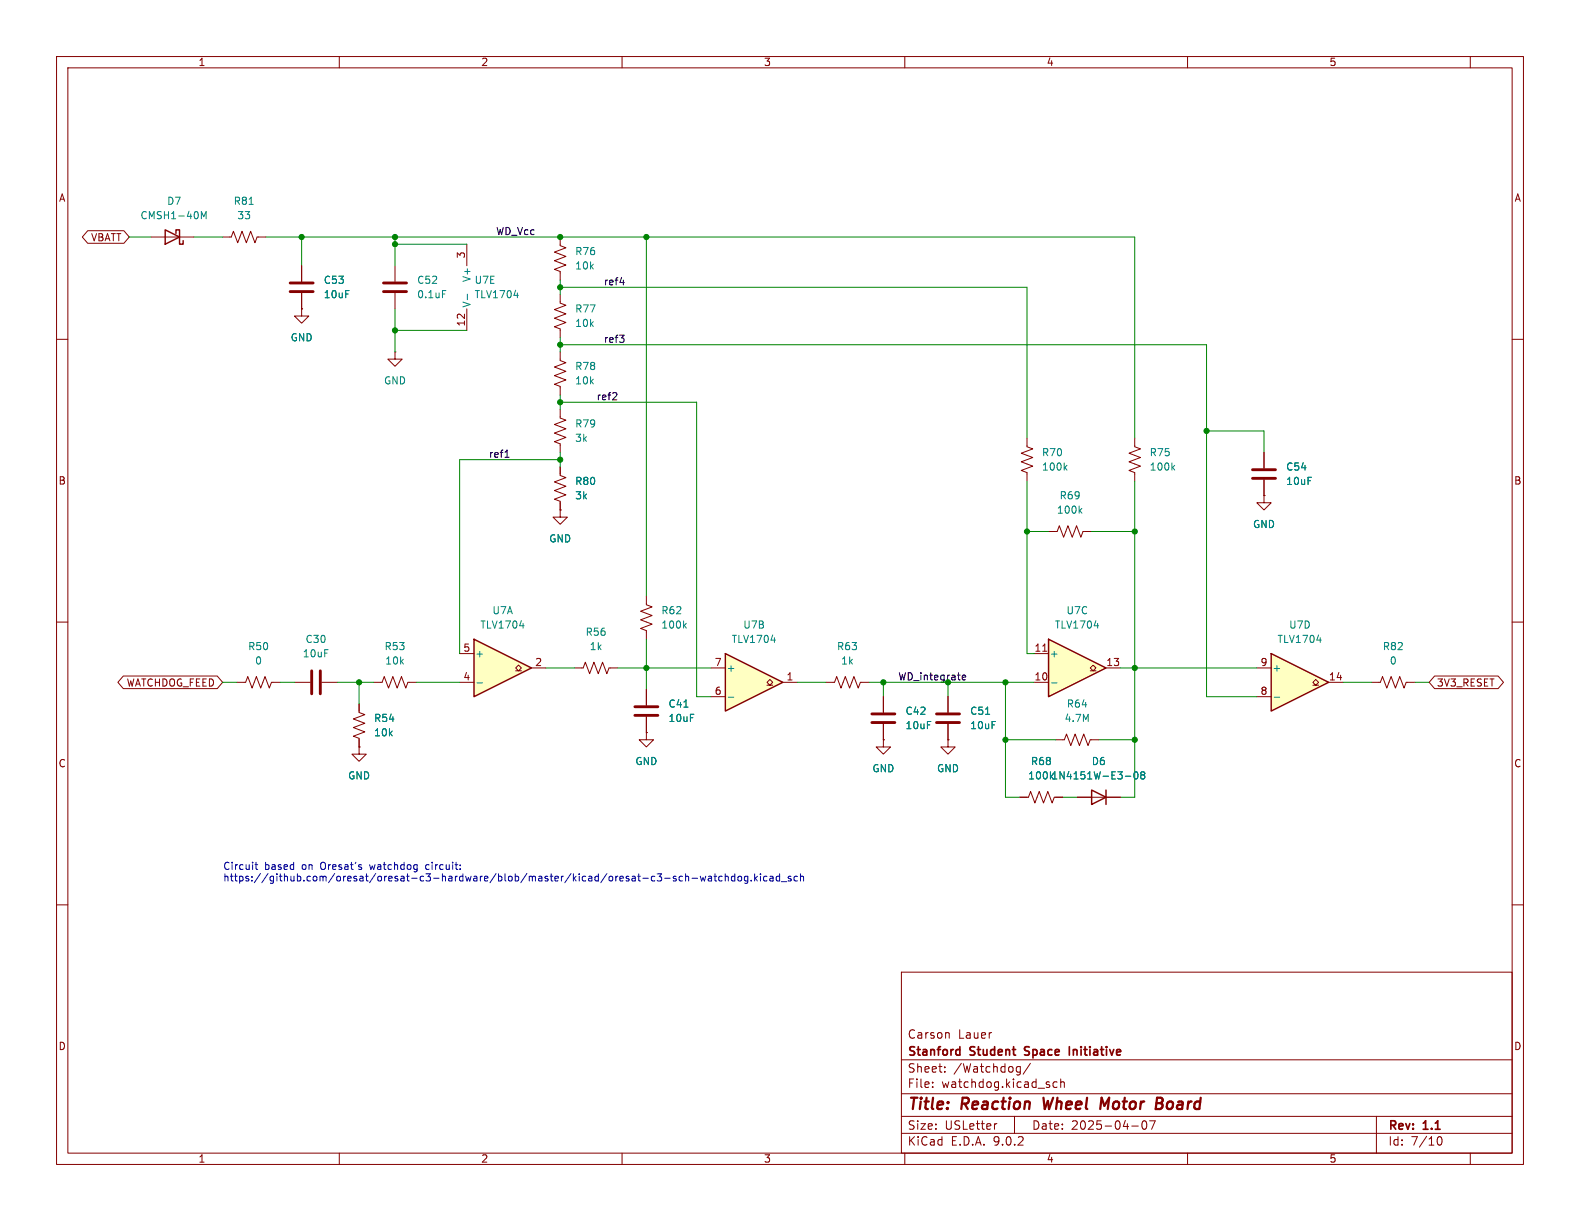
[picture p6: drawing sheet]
<svg xmlns="http://www.w3.org/2000/svg" width="279mm" height="216mm" viewBox="0 0 279 216" stroke-linecap="round" stroke-linejoin="round" font-family="sans-serif">
<path d="M0 0h279.4v215.9h-279.4z" fill="#fff" stroke="#fff" stroke-width=".18"/>
<g fill="none" stroke="#840000" stroke-width=".18">
<path d="M10 10h259.4v195.9h-259.4zM12 12h255.4v191.9h-255.4zM60 10v2M110 10v2M160 10v2M210 10v2M260 10v2M99.1 41.9v1.5l1 .4-2.1 .8 2.1 .7-2.1 .8 2.1 .8-2.1 .7 1.1 .4v1.5M10 60h2M267.4 60h2M10 110h2M267.4 110h2"/>
<path d="M10 160h2M159.4 171.9h108v32h-108zM267.4 160h2M159.4 197.4h108M159.4 193.4h108M159.4 187.4h108M164.9 192.1v.2M164.9 191.4v.1M167.1 189.4v.2M167.1 188.7v.1M167.6 182.6l.3 .2v.8M176.3 198.7l-.3 .1"/>
<path d="M179.4 197.4v3M179.9 189.5h.5M179.9 188.7h.5M180.4 188.6v1.2l-.1 .2-.4 .1M182.2 188l-1.3 1.9M186.9 191.4l-.4-.1-.3 .3v.4l.2 .2h.5M187.6 191.4l.2-.1 .3 .1 .1 .9M187.6 190.8v1.5M200.1 199.1h1.2M202.1 198.3l.2-.1a.81 .81 0 0 1 .6 .6 .81 .81 0 0 1-.3 .8l-.2 .1a.81 .81 0 0 1-.3-1.4zM203.3 198.2h1l-.7 1.5M243.4 197.4v6.5"/>
<path d="M60 203.9v2M110 203.9v2M159.4 200.4h108M160 203.9v2M210 203.9v2M254.1 201.6l.2-.5 .2-.1a.81 .81 0 0 1 .6 .6 .81 .81 0 0 1-.3 .8h-.4l-.3-.5M260 203.9v2"/>
</g>
<path d="M184.5 194.1l.2 2 .6-1.4M196.1 194.1l-.8 1.4-.5-1.4-.2 2M204.6 194.1h.7a.49 .49 0 0 1 .3 .5 .49 .49 0 0 1-.4 .5l.2 .1a.58 .58 0 0 1-.3 .9" fill="none" stroke="#840000" stroke-width=".4"/>
<path d="M169.3 185.6h.4M169.7 185.1v1.5M169.7 186.5l-.4 .1M181.2 186.5l.2 .1M181.2 185.2v.4M189.1 185.1v1.5" fill="none" stroke="#840000" stroke-width=".3"/>
<path d="M128.3 115.6l10.1 5.1-10.1 5z" fill="#ffffc2"/>
<path d="M128.3 115.6l10.1 5.1-10.1 5z" fill="none" stroke="#840000" stroke-width=".25"/>
<path d="M181.6 77.5v1.5l1 .4-2 .7 2 .8-2 .8 2 .7-2 .8 1 .4v1.5M200.7 77.5v1.5l1 .4-2.1 .7 2.1 .8-2.1 .8 2.1 .7-2.1 .8 1.1 .4v1.5M185.4 94h1.5l.4-1 .8 2 .7-2 .8 2 .8-2 .7 2 .4-1h1.5M125.7 118.1h2.6M125.7 123.2h2.6M135.6 121.2h.5l-.5-.5 .5-.6 .6 .6-.6 .5h.6M138.4 120.7h2.6M146 120.7h1.6l.4-1.1 .7 2.1 .8-2.1 .7 2.1 .8-2.1 .8 2.1 .3-1h1.6" fill="none" stroke="#840000" stroke-width=".18"/>
<path d="M188.3 82.6l.4 .5M188.7 82.3l-.5 .5M191 90.3l.3 .4M191.3 89.9l-.5 .5M207.4 82.6l.3 .5M207.7 82.3l-.5 .5M136.3 113.2h.8M128.8 123.3h1" fill="none" stroke="#008484" stroke-width=".18"/>
<path d="M185.4 113l10.2 5.1-10.2 5.1z" fill="#ffffc2"/>
<path d="M185.4 113l10.2 5.1-10.2 5.1z" fill="none" stroke="#840000" stroke-width=".25"/>
<g fill="none" stroke="#840000" stroke-width=".18">
<path d="M53.3 54.6v1.3h1.3l-1.3 1.3-1.2-1.3h1.2M53.3 54.6h.1M53.3 47v2.8M53.3 51.8v2.8M69.8 47v2.8M69.8 51.8v2.8M69.8 62.2v1.3h1.3l-1.3 1.3-1.2-1.3h1.2M69.8 62.2h.1M223.5 80v2.8M223.5 84.8v2.8M182.9 115.6h2.5M184.4 115.2h.7"/>
<path d="M192.8 118.6h.5l-.5-.5 .5-.5 .5 .5-.5 .5h.5M195.6 118.1h2.5M63.5 132.1v1.3h1.3l-1.3 1.2-1.3-1.2h1.3M63.5 132.1h.1M63.5 124.5v1.5l1 .4-2 .7 2 .8-2 .8 2 .7-2 .8 1 .4v1.5M182.9 120.7h2.5M180.3 141h1.6l.3-1 .8 2 .8-2 .7 2 .8-2 .8 2 .3-1h1.6"/>
</g>
<path d="M78.2 51.4h.7M193.5 110.6h.8M185.9 120.7h1" fill="none" stroke="#008484" stroke-width=".18"/>
<path d="M51.3 51.6h4.1M51.3 50h4.1M67.8 51.6h4.1M67.8 50h4.1M221.5 84.6h4.1M221.5 83.1h4.1" fill="none" stroke="#840000" stroke-width=".51"/>
<path d="M83.8 113l10.2 5.1-10.2 5.1z" fill="#ffffc2"/>
<path d="M29.2 40.6l2.5 1.3-2.5 1.3zM31.1 41.3v-.7h.6v2.6h.7v-.7M83.8 113l10.2 5.1-10.2 5.1z" fill="none" stroke="#840000" stroke-width=".25"/>
<g fill="none" stroke="#840000" stroke-width=".18">
<path d="M26.7 41.9h7.6M39.4 41.9h1.5l.4-1 .7 2 .8-2 .8 2 .7-2 .8 2 .4-1h1.5M82.5 43.2v3.8M82.5 54.6v3.8M99.1 52.1v1.5l1 .4-2.1 .7 2.1 .8-2.1 .8 2.1 .7-2.1 .8 1.1 .4v1.5M99.1 62.2v1.6l1 .3-2.1 .8 2.1 .8-2.1 .7 2.1 .8-2.1 .7 1.1 .4v1.6M99.1 72.4v1.5l1 .4-2.1 .8 2.1 .7-2.1 .8 2.1 .7-2.1 .8 1.1 .4v1.5M99.1 82.6v1.5l1 .4-2.1 .7 2.1 .8-2.1 .7 2.1 .8-2.1 .8 1.1 .3v1.6M99.1 90.2v1.2h1.2l-1.2 1.3-1.3-1.3h1.3M99.1 90.2h.1M81.3 115.6h2.5M91.2 118.6h.5l-.5-.5 .5-.5 .5 .5-.5 .5h.5"/>
<path d="M94 118.1h2.5M41.9 120.7h1.5l.4-1.1 .8 2.1 .7-2.1 .8 2.1 .8-2.1 .7 2.1 .4-1h1.5M52.1 120.7h2.8M56.9 120.7h2.8M66 120.7h1.6l.3-1.1 .8 2.1 .8-2.1 .7 2.1 .8-2.1 .8 2.1 .3-1h1.6M81.3 120.7h2.5"/>
</g>
<path d="M35.6 38.7v-1.3l.4 .9 .5-.9v1.3M44.1 36.1h.7M82.6 52v1M90.9 52.2h.8M91.9 110.6h.8M84.3 120.7h1" fill="none" stroke="#008484" stroke-width=".18"/>
<path d="M55.1 118.6v4.1M56.6 118.6v4.1" fill="none" stroke="#840000" stroke-width=".51"/>
<path d="M224.8 115.6l10.1 5.1-10.1 5z" fill="#ffffc2"/>
<path d="M224.8 115.6l10.1 5.1-10.1 5zM193 139.7l2.6 1.3-2.6 1.2zM195.6 139.7v2.5" fill="none" stroke="#840000" stroke-width=".25"/>
<g fill="none" stroke="#840000" stroke-width=".18">
<path d="M15.5 40.8h6.4l1 1.1-1 1.1h-6.4l-.9-1.1zM53.3 54.6h.1M53.3 47v2.8M53.3 51.8v2.8M99.1 90.2h.1M99.1 82.6v1.2M99.1 88.9v1.3M223.5 87.6v1.3h1.3l-1.3 1.3-1.3-1.3h1.3M223.5 87.6h.1M223.5 80v2.8M223.5 84.8v2.8M21.8 119.5h16.6l1 1.2-1 1.1h-16.6l-1-1.1z"/>
<path d="M101.6 118.1h1.5l.4-1 .8 2 .7-2 .8 2 .8-2 .7 2 .4-1h1.5M114.3 105.4v1.5l1 .4-2 .8 2 .7-2 .8 2 .8-2 .7 1 .4v1.5M222.2 118.1h2.6M253.7 119.5h11.2l1 1.2-1 1.1h-11.2l-1-1.1zM63.5 132.1h.1M63.5 124.5v1.2M63.5 130.8v1.3M114.3 129.5v1.3h1.3l-1.3 1.3-1.3-1.3h1.3M114.3 129.5h.1M114.3 121.9v2.8M114.3 126.7v2.8M156.2 130.8v1.3h1.3l-1.3 1.3-1.3-1.3h1.3"/>
<path d="M156.2 130.8h.1M156.2 123.2v2.8M156.2 128v2.8M167.6 130.8v1.3h1.3l-1.3 1.3-1.2-1.3h1.2M167.6 130.8h.1M167.6 123.2v2.8M167.6 128v2.8M186.7 130.8h1.5l.4-1 .8 2 .7-2 .8 2 .7-2 .8 2 .4-1h1.5M222.2 123.2h2.6M232.2 121.2h.5l-.5-.5 .5-.6 .5 .6-.5 .5h.5M234.9 120.7h2.6M242.6 120.7h1.5l.4-1.1 .7 2.1 .8-2.1 .8 2.1 .7-2.1 .8 2.1 .4-1h1.5"/>
<path d="M180.3 141h1.3M186.7 141h1.3M190.5 141h7.6"/>
</g>
<path d="M121 110.6l.4 .5M121.4 110.2l-.5 .5M232.9 113.2h.7M120.9 125h.8M174.3 126.3h.7M199 137.3h1M200.6 136.6l.2-.1a.68 .68 0 0 1 .5 .6 .68 .68 0 0 1-.5 .6l-.2-.1-.1-.3zM202 137l-.3-.2 .3-.3h.2l.2 .2-.2 .3M202 137l-.3 .3 .1 .3 .2 .1h.3l.1-.2v-.2l-.2-.3M202 137h.2M225.3 123.3h1" fill="none" stroke="#008484" stroke-width=".18"/>
<path d="M112.3 126.5h4M112.3 125h4M154.2 127.8h4M154.2 126.2h4M165.6 127.8h4.1M165.6 126.2h4.1" fill="none" stroke="#840000" stroke-width=".51"/>
<path d="M109.6 59.3h.7l-.4 .4M109.6 50h.8M110.2 59.8l.1 .2-.1 .5M109 69.5l.1 .2-.1 .3-.7 .7h.8M89.3 80.9h.7M170.2 119.8l.6-.1-.1-.3h-.4l-.1 .2v.6h.5" fill="none" stroke="#000" stroke-width=".18"/>
<g fill="none" stroke="#008400" stroke-width=".18">
<path d="M22.9 41.9h3.8M34.3 41.9h5.1M47 41.9h153.7v35.6M53.3 41.9v5.1M69.8 41.9v5.1M69.8 54.6v7.6M69.8 58.4h12.7M69.8 43.2h12.7M99.1 50.8h82.5v26.7M99.1 49.5v2.6M99.1 59.7v2.5M114.3 41.9v63.5"/>
<path d="M99.1 61h114.3v62.2h8.8M99.1 69.9v2.5M99.1 71.1h24.1v52.1h2.5M213.4 76.2h10.1v3.8M99.1 80v2.6M99.1 81.3h-17.8v34.3M181.6 85.1v30.5h1.3M181.6 94h3.8M193 94h7.7M200.7 85.1v55.9h-2.6M96.5 118.1h5.1M109.2 118.1h16.5"/>
<path d="M114.3 113v8.9M198.1 118.1h24.1M39.4 120.7h2.5M49.5 120.7h2.6M59.7 120.7h6.3M63.5 120.7v3.8M73.7 120.7h7.6M141 120.7h5M153.7 120.7h29.2M156.2 120.7v2.5M167.6 120.7v2.5M177.8 120.7v20.3h2.5"/>
<path d="M177.8 130.8h8.9M194.3 130.8h6.4M237.5 120.7h5.1M250.2 120.7h2.5M188 141h2.5"/>
</g>
<g fill="none" stroke="#0000c2" stroke-width=".18">
<path d="M45.1 152.9h.5M45.3 152.5v1.1l.3 .1M75.5 152.9l-.2 .2v.4l.2 .2M117.5 155.3h1M119.5 155l-.3-.1-.1 .2v.2l.4 .1v.3h-.4M120.7 155l-.4-.1-.2 .3 .1 .5h.5M121.2 155.1l.2-.2 .3 .1 .1 .8M121.2 154.5v1.3M122.4 155.3h1M123.8 154.9l.3 .9 .2-.6 .3 .6 .2-.9M125.3 155h.5v.8M125.8 155.2l-.4 .1-.2 .2 .2 .3 .4-.1"/>
<path d="M126.3 154.9h.4M126.4 154.5v1.1l.3 .2M127.7 155l-.4-.1-.2 .3 .1 .5h.5M128.2 155.1l.2-.2 .3 .1 .1 .8M128.2 154.5v1.3M129.9 155l-.3-.1-.3 .3 .2 .5h.4M129.9 154.5v1.3M130.6 155l.3-.1 .3 .3v.3l-.3 .3-.3-.1-.1-.2zM132.2 155l-.3-.1-.3 .3 .2 .5h.4M132.2 154.9v1.1l-.2 .2-.3-.1M132.8 155.7v.1M133.4 154.5v1.3"/>
<path d="M133.6 155.3l.3 .5M133.9 154.9l-.5 .5M134.5 154.5v.1M134.5 154.9v.9M135.6 155l-.3-.1-.3 .3 .1 .5h.5M136.2 155h.5v.8M136.7 155.2l-.4 .1-.2 .2 .2 .3 .4-.1M137.9 155l-.4-.1-.2 .3 .1 .5h.5M137.9 154.5v1.3M138.2 155.9h.9M139.9 155l-.3-.1-.2 .2v.2l.5 .1v.3h-.5M141 155l-.4-.1-.2 .3 .1 .5h.5"/>
<path d="M141.6 155.1l.1-.2 .3 .1 .1 .8M141.6 154.5v1.3"/>
</g>
<g fill="#008400" stroke="#008400" stroke-width=".18">
<circle cx="181.6" cy="94" r=".46"/>
<circle cx="200.7" cy="94" r=".46"/>
<circle cx="177.8" cy="120.7" r=".46"/>
<circle cx="213.4" cy="76.2" r=".46"/>
<circle cx="156.2" cy="120.7" r=".46"/>
<circle cx="114.3" cy="118.1" r=".46"/>
<circle cx="53.3" cy="41.9" r=".46"/>
<circle cx="99.1" cy="81.3" r=".46"/>
<circle cx="63.5" cy="120.7" r=".46"/>
<circle cx="69.8" cy="43.2" r=".46"/>
<circle cx="69.8" cy="41.9" r=".46"/>
<circle cx="99.1" cy="41.9" r=".46"/>
<circle cx="69.8" cy="58.4" r=".46"/>
<circle cx="99.1" cy="71.1" r=".46"/>
<circle cx="99.1" cy="61" r=".46"/>
<circle cx="99.1" cy="50.8" r=".46"/>
<circle cx="114.3" cy="41.9" r=".46"/>
<circle cx="177.8" cy="130.8" r=".46"/>
<circle cx="200.7" cy="118.1" r=".46"/>
<circle cx="200.7" cy="130.8" r=".46"/>
</g>
<g font-size="2.8" fill="#840000">
<text x="160.4" y="196.8">Title:</text>
<text x="170.1" y="196.8">Reaction</text>
<text x="185.3" y="196.8">Wheel</text>
<text x="196.2" y="196.8">Motor</text>
<text x="206.8" y="196.8">Board</text>
</g>
<g font-size="2.1" fill="#840000">
<text x="160.4" y="183.9">Carson</text>
<text x="169.4" y="183.9">Lauer</text>
<text x="160.4" y="189.9">Sheet:</text>
<text x="160.4" y="187.1">Stanford</text>
<text x="168.6" y="189.9">/Watchdog/</text>
<text x="171.6" y="187.1">Student</text>
<text x="181.9" y="187.1">Space</text>
<text x="190.3" y="187.1">Initiative</text>
<text x="160.4" y="192.6">File:</text>
<text x="166.5" y="192.6">watchdog.kicad_sch</text>
<text x="160.4" y="202.8">KiCad</text>
<text x="160.4" y="200">Size:</text>
<text x="167.1" y="200">USLetter</text>
<text x="168.1" y="202.8">E.D.A.</text>
<text x="175.7" y="202.8">9.0.2</text>
<text x="182.4" y="200">Date:</text>
<text x="189.4" y="200">2025-04-07</text>
<text x="245.4" y="200.2">Rev:</text>
<text x="245.4" y="202.8">Id:</text>
<text x="249.5" y="202.8">7/10</text>
<text x="251.8" y="200.2">1.1</text>
</g>
<g font-size="1.8" fill="#840000">
<text x="35" y="11.9">1</text>
<text x="85" y="11.9">2</text>
<text x="135" y="11.9">3</text>
<text x="185" y="11.9">4</text>
<text x="235" y="11.9">5</text>
<text x="10.3" y="35.9">A</text>
<text x="267.7" y="35.9">A</text>
<text x="16" y="42.9">VBATT</text>
<text x="82.3" y="45.8" transform="rotate(-90 82.3 45.8)">3</text>
<text x="82.3" y="57.8" transform="rotate(-90 82.3 57.8)">12</text>
<text x="10.3" y="85.9">B</text>
<text x="267.7" y="85.9">B</text>
<text x="81.8" y="115.3">5</text>
<text x="94.5" y="117.9">2</text>
<text x="126.3" y="117.9">7</text>
<text x="182.8" y="115.3">11</text>
<text x="195.5" y="117.9">13</text>
<text x="222.8" y="117.9">9</text>
<text x="22.3" y="121.6">WATCHDOG_FEED</text>
<text x="81.8" y="120.4">4</text>
<text x="126.3" y="122.9">6</text>
<text x="139" y="120.4">1</text>
<text x="182.8" y="120.4">10</text>
<text x="222.8" y="122.9">8</text>
<text x="234.9" y="120.4">14</text>
<text x="254" y="121.6">3V3_RESET</text>
<text x="10.3" y="135.9">C</text>
<text x="267.7" y="135.9">C</text>
<text x="10.3" y="185.9">D</text>
<text x="267.7" y="185.9">D</text>
<text x="35" y="205.8">1</text>
<text x="85" y="205.8">2</text>
<text x="135" y="205.8">3</text>
<text x="185" y="205.8">4</text>
<text x="235" y="205.8">5</text>
</g>
<g font-size="1.8" fill="#008484">
<text x="24.7" y="39">CMSH1-40M</text>
<text x="29.5" y="36.4">D7</text>
<text x="41.2" y="36.4">R81</text>
<text x="41.9" y="39">33</text>
<text x="101.6" y="47.9">10k</text>
<text x="101.6" y="45.3">R76</text>
<text x="57.2" y="50.4">C53</text>
<text x="57.2" y="52.9">10uF</text>
<text x="73.7" y="50.4">C52</text>
<text x="73.7" y="52.9">0.1uF</text>
<text x="83.4" y="50" transform="rotate(-90 83.4 50)">V+</text>
<text x="83.8" y="52.9">TLV1704</text>
<text x="83.8" y="50.4">U7E</text>
<text x="83.4" y="54.5" transform="rotate(-90 83.4 54.5)">V-</text>
<text x="101.6" y="58">10k</text>
<text x="101.6" y="55.5">R77</text>
<text x="51.3" y="60.6">GND</text>
<text x="101.6" y="65.6">R78</text>
<text x="67.8" y="68.2">GND</text>
<text x="101.6" y="68.2">10k</text>
<text x="101.6" y="75.8">R79</text>
<text x="101.6" y="78.3">3k</text>
<text x="184.2" y="80.9">R70</text>
<text x="184.2" y="83.4">100k</text>
<text x="203.2" y="80.9">R75</text>
<text x="203.2" y="83.4">100k</text>
<text x="227.3" y="83.4">C54</text>
<text x="101.6" y="86">R80</text>
<text x="101.6" y="88.5">3k</text>
<text x="187.3" y="88.5">R69</text>
<text x="227.3" y="86">10uF</text>
<text x="186.8" y="91">100k</text>
<text x="221.5" y="93.6">GND</text>
<text x="97" y="96.1">GND</text>
<text x="53.9" y="113.9">C30</text>
<text x="84.8" y="111.4">TLV1704</text>
<text x="87" y="108.8">U7A</text>
<text x="103.5" y="112.6">R56</text>
<text x="116.8" y="108.8">R62</text>
<text x="116.8" y="111.4">100k</text>
<text x="129.3" y="113.9">TLV1704</text>
<text x="131.3" y="111.4">U7B</text>
<text x="186.4" y="111.4">TLV1704</text>
<text x="188.5" y="108.8">U7C</text>
<text x="225.8" y="113.9">TLV1704</text>
<text x="227.9" y="111.4">U7D</text>
<text x="43.8" y="115.2">R50</text>
<text x="45" y="117.7">0</text>
<text x="53.5" y="116.4">10uF</text>
<text x="67.9" y="115.2">R53</text>
<text x="68" y="117.7">10k</text>
<text x="83.9" y="116.4">+</text>
<text x="104.2" y="115.2">1k</text>
<text x="128.4" y="119">+</text>
<text x="147.9" y="115.2">R63</text>
<text x="148.6" y="117.7">1k</text>
<text x="185.5" y="116.4">+</text>
<text x="224.9" y="119">+</text>
<text x="244.4" y="115.2">R82</text>
<text x="245.7" y="117.7">0</text>
<text x="118.1" y="125.3">C41</text>
<text x="188.6" y="125.3">R64</text>
<text x="66" y="130.4">10k</text>
<text x="66" y="127.9">R54</text>
<text x="118.1" y="127.9">10uF</text>
<text x="160" y="126.6">C42</text>
<text x="160" y="129.1">10uF</text>
<text x="171.5" y="126.6">C51</text>
<text x="171.5" y="129.1">10uF</text>
<text x="188.2" y="127.9">4.7M</text>
<text x="112.3" y="135.5">GND</text>
<text x="154.2" y="136.8">GND</text>
<text x="165.6" y="136.8">GND</text>
<text x="182.2" y="135.5">R68</text>
<text x="193" y="135.5">D6</text>
<text x="61.5" y="138">GND</text>
<text x="181.7" y="138">100k1N4151W-E3-08</text>
</g>
<g font-size="1.8">
<text x="87.6" y="41.6">WD_Vcc</text>
<text x="106.7" y="50.5">ref4</text>
<text x="106.7" y="60.7">ref3</text>
<text x="105.4" y="70.9">ref2</text>
<text x="86.4" y="81">ref1</text>
</g>
<text font-size="1.8" fill="#008400" x="158.7" y="120.4">WD_integrate</text>
<g font-size="1.8" fill="#0000c2">
<text x="39.4" y="154">Circuit</text>
<text x="46.8" y="154">based</text>
<text x="53.5" y="154">on</text>
<text x="57" y="154">Oresat's</text>
<text x="65.9" y="154">watchdog</text>
<text x="75.9" y="154">circuit:</text>
<text x="39.4" y="156.1">https://github.com/oresat/oresat-c3-hardware/blob/master/kicad/oresat-c3-sch-watchdog.kicad_sch</text>
</g>
</svg>
